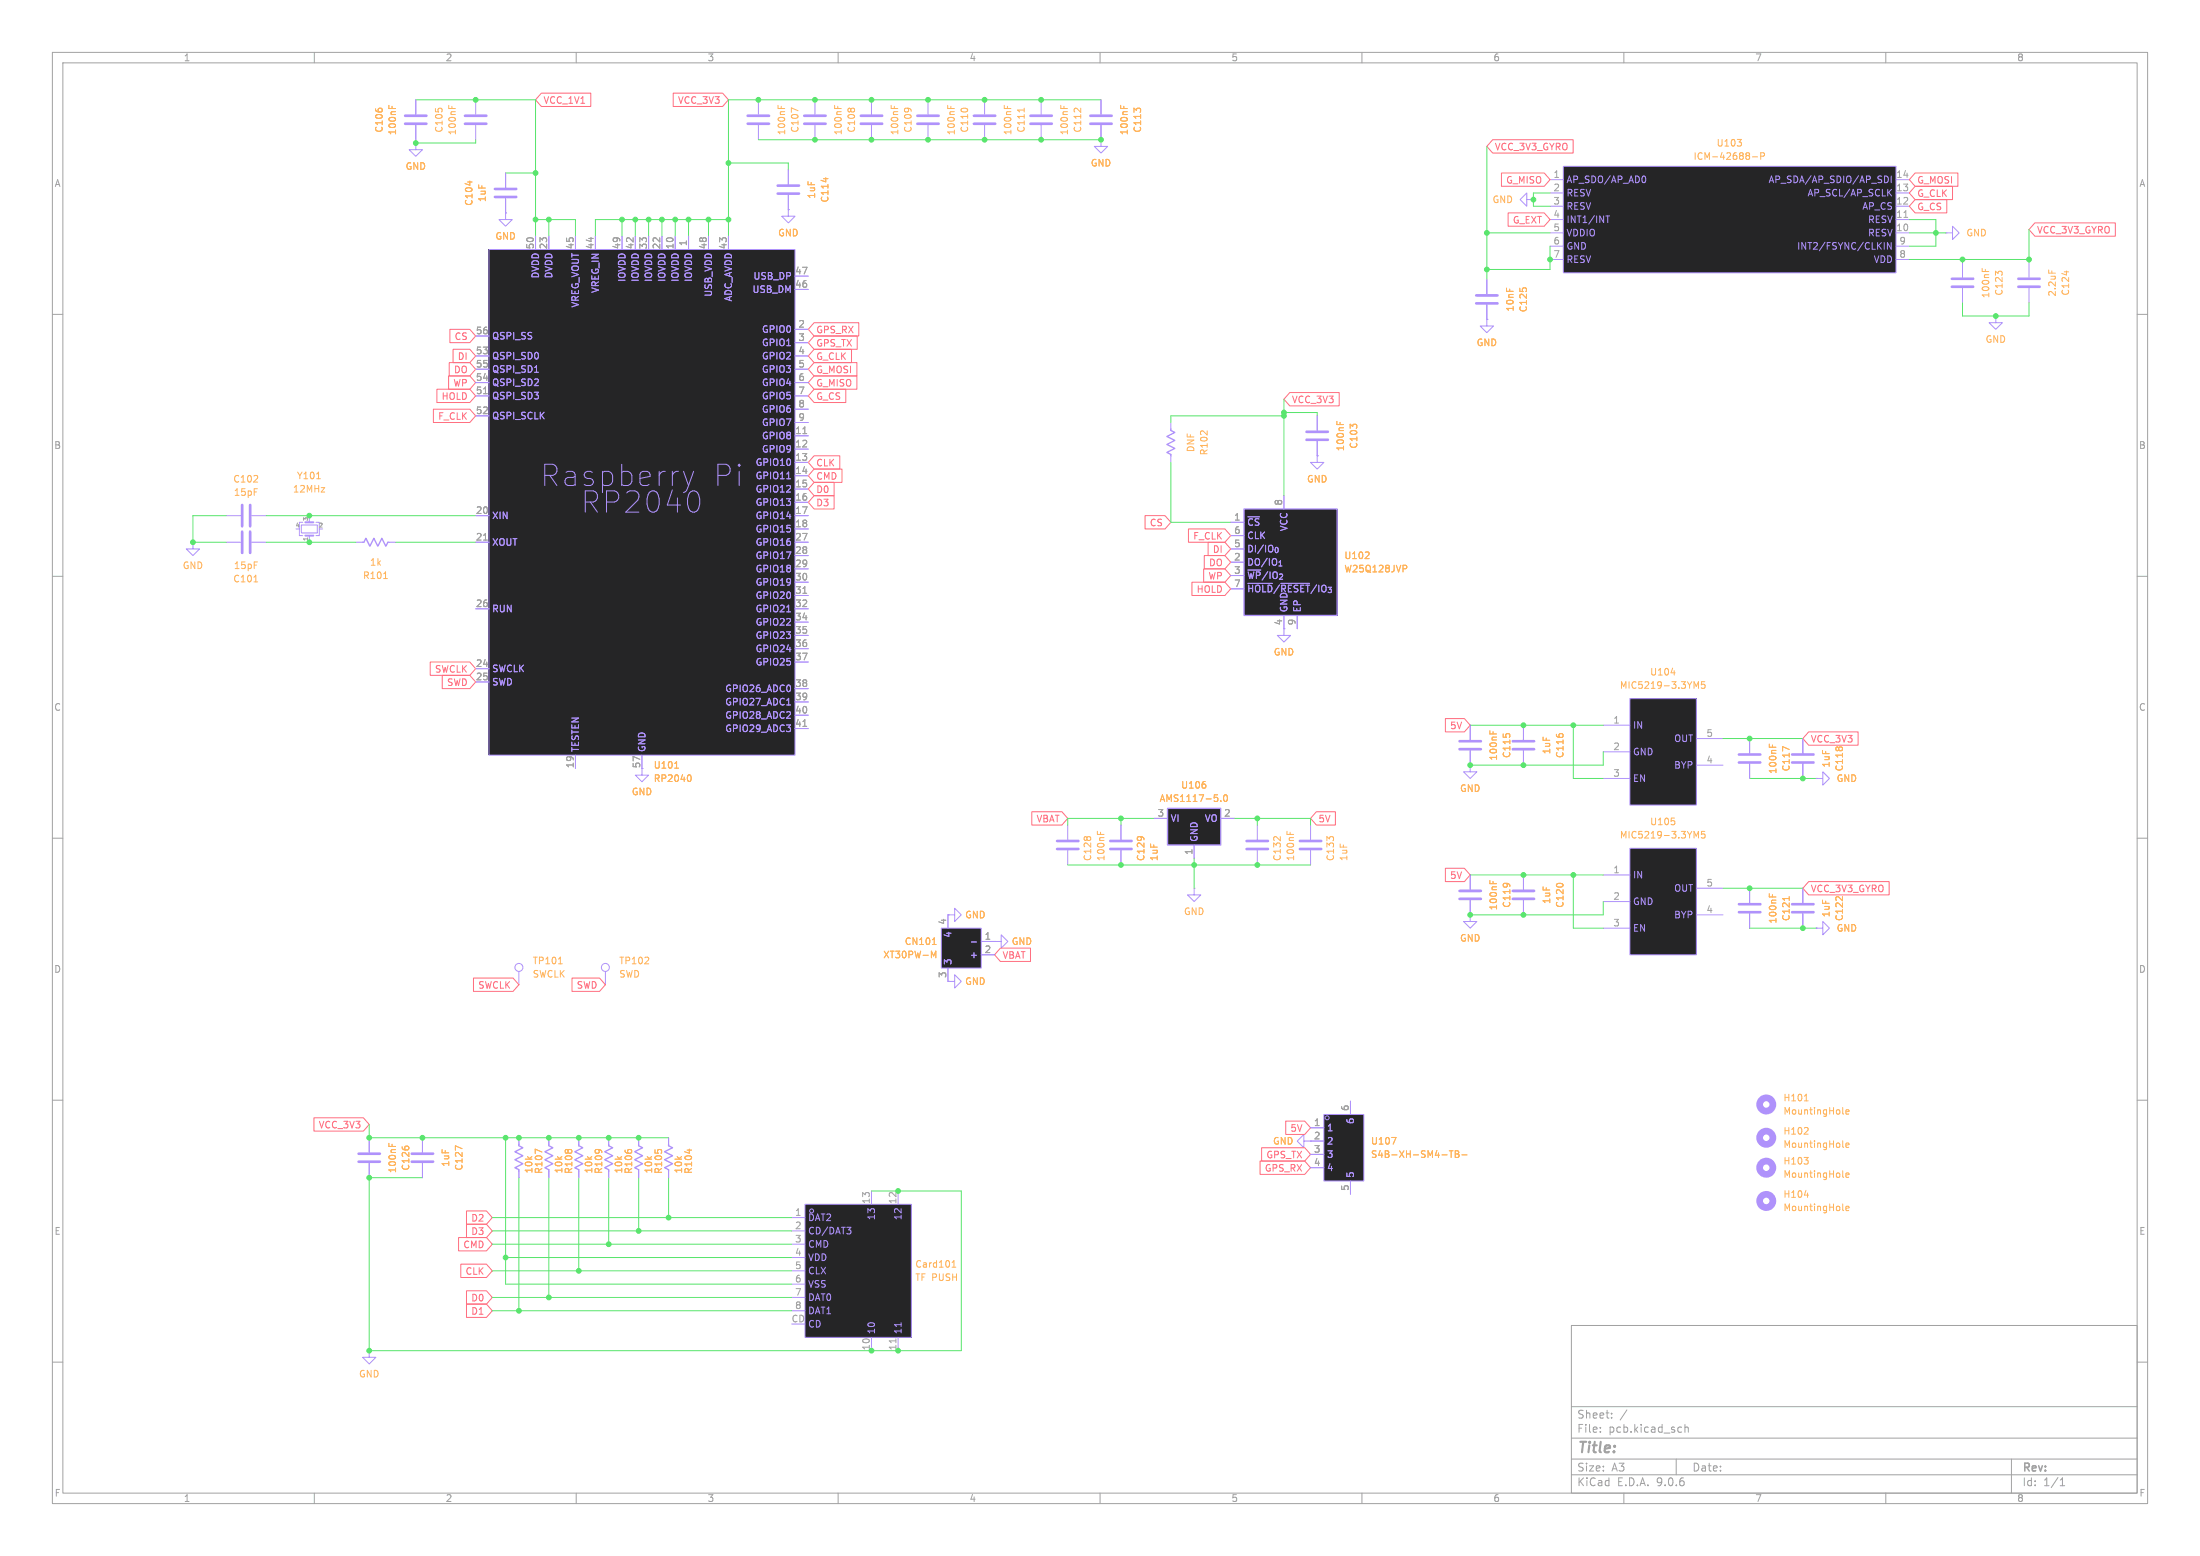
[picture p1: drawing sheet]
<svg xmlns="http://www.w3.org/2000/svg" width="420mm" height="297mm" viewBox="0 0 420 297" stroke-linecap="round" stroke-linejoin="round" font-family="sans-serif">
<g fill="none" stroke="#a2a2a2" stroke-width=".19">
<path d="M10 10h400v277h-400zM12 12h396v273h-396zM60 10v2M110 10v2M160 10v2M210 10v2M260 10v2M310 10v2M360 10v2M10 60h2M408 60h2M10 110h2"/>
<path d="M408 110h2M10 160h2M408 160h2M10 210h2M408 210h2M300 253h108v32h-108zM10 260h2M300 278.5h108M300 274.5h108M300 268.5h108M305.5 273.2v.2M305.5 272.5v.1"/>
<path d="M307.7 270.5v.2M307.7 269.8v.1M310.6 269.1l-1.3 1.9M320 278.5v3M320.9 272.4l.1 .1M321 273.3l-.1 .1M321.7 271.9v1.5M321.7 272.5l.2-.1 .3 .1 .1 .9M384 278.5v6.5M408 260h2M60 285v2M110 285v2"/>
<path d="M160 285v2M210 285v2M260 285v2M300 281.5h108M310 285v2M360 285v2M393.3 283.6h.9M393.3 282.5l.4-.4v1.5"/>
</g>
<path d="M223.5 81.9v.3l.8 .4-1.5 .7 1.5 .8-1.5 .7 1.5 .8-1.5 .8 .7 .3v.3" fill="none" stroke="#af92fb" stroke-width=".25"/>
<g fill="none" stroke="#af92fb" stroke-width=".19">
<path d="M210.2 26.7v1.2h1.3l-1.3 1.3-1.3-1.3h1.3M210.2 26.7h.1M374.6 50.2v2.8M374.6 55v2.8M387.3 50.2v2.8M387.3 55v2.8M43.2 98.4h2.8M48 98.4h2.8M57.8 99.7h-.7v2.5h.7M59.1 98.4v1.3M60.3 99.7h.7v2.5h-.7M223.5 80.6v1.3"/>
<path d="M223.5 87v1.3M43.2 103.5h2.8M48 103.5h2.8M57.5 100.2h3.1v1.5h-3.1zM59.1 102.2v1.3M80.6 217.2v2.8M80.6 222v2.8"/>
</g>
<path d="M58.3 99.7h1.5M58.3 102.2h1.5" fill="none" stroke="#af92fb" stroke-width=".38"/>
<path d="M378.4 51.2v.6M379 51.4v.4M391.1 51.5v.6M394.5 51.7v.8M60.4 91.4h.8M48.5 111.1h.7M88.2 219.3l-1.3-.6v.9" fill="none" stroke="#ffb45b" stroke-width=".19"/>
<path d="M372.6 53.2h4.1M372.6 54.7h4.1M385.3 53.2h4.1M385.3 54.7h4.1M46.2 96.4v4.1M47.8 96.4v4.1M46.2 101.5v4M47.8 101.5v4M78.6 220.2h4.1M78.6 221.7h4.1" fill="none" stroke="#af92fb" stroke-width=".51"/>
<path d="M237.5 97.2h17.8v20.3h-17.8z" fill="#252526"/>
<path d="M237.5 97.2h17.8v20.3h-17.8zM99.1 218.4v.3l.7 .4-1.5 .7 1.5 .8-1.5 .8 1.5 .7-1.5 .8 .8 .4v.2M104.8 218.4v.3l.7 .4-1.5 .7 1.5 .8-1.5 .8 1.5 .7-1.5 .8 .8 .4v.2M116.2 218.4v.3l.8 .4-1.6 .7 1.6 .8-1.6 .8 1.6 .7-1.6 .8 .8 .4v.2M121.9 218.4v.3l.8 .4-1.5 .7 1.5 .8-1.5 .8 1.5 .7-1.5 .8 .7 .4v.2" fill="none" stroke="#af92fb" stroke-width=".25"/>
<g fill="none" stroke="#af92fb" stroke-width=".19">
<path d="M144.8 19.1v2.7M177.2 19.1v2.7M188 19.1v2.7M144.8 23.9v2.8M177.2 23.9v2.8M188 23.9v2.8M371.5 44.5h1.2v-1.3l1.3 1.3-1.3 1.2v-1.2M371.5 44.5h.1M234.9 99.7h2.6M245.1 94.6v2.6M234.9 102.2h2.6M234.9 104.8h2.6"/>
<path d="M234.9 107.3h2.6M234.9 109.9h2.6M234.9 112.4h2.6M238.2 111.4h4.7M244.5 111.4h5.5M245.1 117.5v3.8h1.3l-1.3 1.3-1.3-1.3h1.3M247.6 117.5v2.5M99.1 217.2v1.2M104.8 217.2v1.2M116.2 217.2v1.2M121.9 217.2v1.2M99.1 223.5v1.3"/>
<path d="M104.8 223.5v1.3M116.2 223.5v1.3M121.9 223.5v1.3"/>
</g>
<path d="M148.5 20.1v.6M149.1 20.3v.4M152.3 21.1l-1.2-.5v.8M180.9 20.1v.6M181.5 20.3v.4M191.7 20.1v.6M192.3 20.3v.4M195.5 20.7v.7M260.6 106.6h.8M261.3 105.5v.4M267.8 107.9h.5l.3 .2-.2 .4-.6 .1M103.4 219.9l-1.2-.6v.9" fill="none" stroke="#ffb45b" stroke-width=".19"/>
<path d="M142.7 22.1h4.1M142.7 23.6h4.1M175.1 22.1h4.1M175.1 23.6h4.1M185.9 22.1h4.1M185.9 23.6h4.1" fill="none" stroke="#af92fb" stroke-width=".51"/>
<path d="M298.4 31.8h63.5v20.3h-63.5z" fill="#252526"/>
<g fill="none" stroke="#af92fb" stroke-width=".19">
<path d="M295.9 34.3h2.5M295.9 36.8h2.5M295.9 39.4h2.5M298.4 31.8h63.5v20.3h-63.5zM313.9 33.6a.79 .79 0 0 1 0 1.3M359.8 33.6a.64 .64 0 0 1 .7 .6 .64 .64 0 0 1-.7 .7M360.6 36.7l.5 .7M361 33.6v1.3M361.1 36.1l-.7 .8M361.9 34.3h2.6M361.9 36.8h2.6M361.9 39.4h2.6"/>
<path d="M283.8 53.3v2.8M283.8 58.2v2.8M295.9 41.9h2.5M295.9 44.5h2.5M295.9 47h2.5M295.9 49.5h2.5M306.6 41.2h.7M306.9 41.2v1.3M359.7 46.3v1.3M361 46.3v1.3l-.7-1.3v1.3M361.9 41.9h2.6M361.9 44.5h2.6"/>
<path d="M361.9 47h2.6M361.9 49.5h2.6M283.8 61v1.2h1.3l-1.3 1.3-1.2-1.3h1.2M283.8 61h.1"/>
</g>
<path d="M363.5 41.5h.7" fill="none" stroke="#a2a2a2" stroke-width=".19"/>
<path d="M331.7 26.6h.7l-.4 .5M332.4 27.2v.6M334.6 29.9h.9M336.1 29.8h.6l.2-.2-.1-.3-.7-.1v1.2" fill="none" stroke="#ffb45b" stroke-width=".19"/>
<path d="M281.8 56.4h4.1M281.8 57.9h4.1" fill="none" stroke="#af92fb" stroke-width=".51"/>
<path d="M93.3 47.6h58.5v96.5h-58.5z" fill="#252526"/>
<g fill="none" stroke="#af92fb" stroke-width=".19">
<path d="M79.4 19.1v2.7M90.8 19.1v2.7M155.6 19.1v2.7M166.4 19.1v2.7M79.4 27.3v1.3h1.2l-1.2 1.2-1.3-1.2h1.3M79.4 27.3h.1M79.4 23.9v2.8M90.8 23.9v2.8M96.5 33v2.8M96.5 37.8v2.8M150.5 32.4v2.8M150.5 37.2v2.8"/>
<path d="M155.6 23.9v2.8M166.4 23.9v2.8M291.5 38.1v-1.3l-1.3 1.3 1.3 1.3v-1.3h1.2M292.7 38.1h.1M93.3 47.6h58.5v96.5h-58.5zM102.2 45.1v2.5M104.8 45.1v2.5M109.9 45.1v2.5M113.7 45.1v2.5M118.7 45.1v2.5M121.3 45.1v2.5M123.8 45.1v2.5"/>
<path d="M126.4 45.1v2.5M128.9 45.1v2.5M131.4 45.1v2.5M135.3 45.1v2.5M139.1 45.1v2.5M150.5 40v1.3h1.3l-1.3 1.2-1.3-1.2h1.3M150.5 40h.1M151.8 52.7h2.5M151.8 55.2h2.5M90.8 64.1h2.5M90.8 67.9h2.5M90.8 70.5h2.5"/>
<path d="M90.8 73h2.5M90.8 75.6h2.5M90.8 79.4h2.5M102.1 71.1h.7M151.8 67.9h2.5M151.8 70.5h2.5M151.8 73h2.5M151.8 75.6h2.5M151.8 62.9h2.5M151.8 65.4h2.5M151.8 78.1h2.5M381 60.3v1.3h1.3l-1.3 1.3-1.3-1.3h1.3"/>
<path d="M381 60.3h.1M90.8 98.4h2.5M130.5 90l.9 2.7 1-2.7M133 93.9a3 3 0 0 1 0 3.7M150.2 91.4h.7M151.8 98.4h2.5M151.8 80.6h2.5M151.8 83.2h2.5M151.8 85.7h2.5M151.8 88.3h2.5M151.8 90.8h2.5M151.8 93.3h2.5"/>
<path d="M151.8 95.9h2.5M90.8 103.5h2.5M90.8 116.2h2.5M150.2 116.8h.7M151.8 103.5h2.5M151.8 116.2h2.5M151.8 101h2.5M151.8 106h2.5M151.8 108.6h2.5M151.8 111.1h2.5M151.8 113.7h2.5M151.8 118.7h2.5"/>
<path d="M90.8 127.6h2.5M90.8 130.2h2.5M150.2 134.6h.7M151.8 121.3h2.5M151.8 123.8h2.5M151.8 126.4h2.5M151.8 131.4h2.5M151.8 134h2.5M151.8 136.5h2.5M151.8 139.1h2.5M109.9 144.1v2.6M122.6 144.1v2.6"/>
<path d="M203.8 157.5v2.8M214 157.5v2.8M250.2 157.5v2.8M203.8 162.3v2.8M214 162.3v2.8M250.2 162.3v2.8M280.7 174.6v1.3h1.2l-1.2 1.3-1.3-1.3h1.3M280.7 174.6h.1M280.7 167v2.8M280.7 171.8v2.8M290.8 167v2.8M290.8 171.8v2.8"/>
<path d="M99.1 185.4v2.6M115.6 185.4v2.6M110.5 217.2v1.2M110.5 223.5v1.3"/>
<circle cx="99.1" cy="184.7" r=".76"/>
<circle cx="115.6" cy="184.7" r=".76"/>
</g>
<path d="M92.3 75.1h.7M153.3 82.8h.7M92.3 103.1h.7M153.3 113.2h.7M153.3 138.6h.7" fill="none" stroke="#a2a2a2" stroke-width=".19"/>
<g fill="none" stroke="#ffb45b" stroke-width=".19">
<path d="M74.2 20.1v.6M74.8 20.3v.4M85.7 20.1v.6M86.3 20.3v.4M89.7 34.6v.7M157.6 33.9v.8M159.3 20.1v.6M159.9 20.3v.4M170.1 20.1v.6M170.7 20.3v.4M128.8 146.6h.7M131.6 147.9a.79 .79 0 0 1 0 1.3"/>
<path d="M209.5 158.7v.6M210.1 158.9v.4M284.4 168.1v.6M285 168.2v.5M106.6 184h.7"/>
</g>
<g fill="none" stroke="#af92fb" stroke-width=".51">
<path d="M77.3 22.1h4.1M77.3 23.6h4.1M88.8 22.1h4M88.8 23.6h4M94.5 37.6h4.1M94.5 36.1h4.1M148.5 35.4h4M148.5 37h4M153.5 22.1h4.1M153.5 23.6h4.1M164.3 22.1h4.1M164.3 23.6h4.1"/>
<path d="M201.8 160.5h4.1M201.8 162.1h4.1M212 160.5h4M212 162.1h4M248.2 160.5h4M248.2 162.1h4M278.6 170.1h4.1M278.6 171.6h4.1M288.8 170.1h4.1M288.8 171.6h4.1"/>
</g>
<path d="M110.5 218.4v.3l.8 .4-1.6 .7 1.6 .8-1.6 .8 1.6 .7-1.6 .8 .8 .4v.2" fill="none" stroke="#af92fb" stroke-width=".25"/>
<path d="M179.7 177.2h7.6v7.6h-7.6z" fill="#252526"/>
<path d="M179.7 177.2h7.6v7.6h-7.6zM181 174.6v2.6M185.4 179.8h1M187.3 179.7h2.6M181 184.8v2.5M187.3 182.2h2.6" fill="none" stroke="#af92fb" stroke-width=".19"/>
<path d="M177.8 181.6l.4 .9 .5-.9v1.2M178 180.3h.7" fill="none" stroke="#ffb45b" stroke-width=".19"/>
<path d="M222.9 154.3h10.1v7h-10.1z" fill="#252526"/>
<path d="M222.9 154.3h10.1v7h-10.1z" fill="none" stroke="#af92fb" stroke-width=".25"/>
<path d="M220.3 156.2h2.6M233 156.2h2.6M228 169.5v1.3h1.2l-1.2 1.3-1.3-1.3h1.3M228 169.5h.1M228 161.3v2.5" fill="none" stroke="#af92fb" stroke-width=".19"/>
<path d="M230.1 149.8v.5M233 152.9v.1M233.7 151.8l.2-.1a.68 .68 0 0 1 .4 .6 .68 .68 0 0 1-.4 .7l-.3-.5z" fill="none" stroke="#ffb45b" stroke-width=".19"/>
<path d="M311.1 133.4h12.7v20.3h-12.7z" fill="#252526"/>
<g fill="none" stroke="#af92fb" stroke-width=".19">
<path d="M198.8 19.1v2.7M198.8 23.9v2.8M306.1 138.4h5M311.1 133.4h12.7v20.3h-12.7zM240 157.5v2.8M306.1 143.5h5M306.1 148.6h5M323.8 141h5.1M323.8 146.1h5.1M181 174.6h1.2v-1.2l1.3 1.2-1.3 1.3v-1.3M181 174.6h.1M189.9 179.7h1.2v-1.3l1.3 1.3-1.3 1.3v-1.3"/>
<path d="M189.9 179.7h.1M240 162.3v2.8M181 187.3h1.2v-1.2l1.3 1.2-1.3 1.3v-1.3M181 187.3h.1"/>
</g>
<path d="M202.5 20.1v.6M203.1 20.3v.4M319 128.4h.8M323.4 130.1l.4 .9 .4-.9v1.3M325.5 130.1h-.7v.6l.2-.1 .4 .1 .1 .1v.5l-.2 .1-.5-.1M245.7 158.7v.6M246.3 158.9v.4" fill="none" stroke="#ffb45b" stroke-width=".19"/>
<path d="M196.7 22.1h4.1M196.7 23.6h4.1M238 160.5h4.1M238 162.1h4.1" fill="none" stroke="#af92fb" stroke-width=".51"/>
<path d="M153.7 229.9h20.3v25.4h-20.3z" fill="#252526"/>
<g fill="none" stroke="#af92fb" stroke-width=".19">
<path d="M151.1 232.4h2.6M151.1 234.9h2.6M151.1 237.5h2.6M153.7 229.9h20.3v25.4h-20.3zM161.7 234.3h.7l-.4 .4M162.2 234.7l.2 .3v.3l-.2 .2M166.4 227.3v2.6M171.4 227.3v2.6M151.1 240h2.6M151.1 242.6h2.6M151.1 245.1h2.6M151.1 247.6h2.6"/>
<path d="M151.1 250.2h2.6M166.4 255.3v2.5M171.4 255.3v2.5M172 252.5v.7"/>
<circle cx="154.9" cy="231.1" r=".38"/>
</g>
<path d="M171 255.6v.7" fill="none" stroke="#a2a2a2" stroke-width=".19"/>
<path d="M181.8 241.9h.7M181.8 241l.3-.4v1.3" fill="none" stroke="#ffb45b" stroke-width=".19"/>
<path d="M311.1 161.9h12.7v20.3h-12.7z" fill="#252526"/>
<path d="M306.1 167h5M306.1 172.1h5M306.1 177.2h5M311.1 161.9h12.7v20.3h-12.7zM323.8 169.5h5.1M323.8 174.6h5.1M334 169.5v2.8M334 174.4v2.8M344.2 169.5v2.8M344.2 174.4v2.8M70.5 257.8v1.3h1.3l-1.3 1.2-1.3-1.2h1.3M70.5 257.8h.1" fill="none" stroke="#af92fb" stroke-width=".19"/>
<path d="M319.7 156.8v.5M323.4 158.7l.4 .9 .4-.9v1.3M325.5 158.7h-.7v.6l.2-.1h.4l.1 .2v.4l-.2 .2-.5-.2M337.8 170.6v.6M338.4 170.8v.4M341.6 171.1v.8" fill="none" stroke="#ffb45b" stroke-width=".19"/>
<path d="M332 172.6h4M332 174.1h4M342.1 172.6h4.1M342.1 174.1h4.1" fill="none" stroke="#af92fb" stroke-width=".51"/>
<path d="M252.7 212.7h7.6v12.7h-7.6z" fill="#252526"/>
<g fill="none" stroke="#af92fb" stroke-width=".19">
<path d="M79.4 19.1v2.7M210.2 19.1v2.7M79.4 27.3h.1M79.4 23.9v2.8M96.5 33v2.8M96.5 37.8v2.8M150.5 32.4v2.8M150.5 37.2v2.8M210.2 26.7h.1M210.2 23.9v2.8M96.5 40.6v1.3h1.3l-1.3 1.3-1.3-1.3h1.3M96.5 40.6h.1"/>
<path d="M102.2 45.1v2.5M104.8 45.1v2.5M109.9 45.1v2.5M113.7 45.1v2.5M118.7 45.1v2.5M121.3 45.1v2.5M123.8 45.1v2.5M126.4 45.1v2.5M128.9 45.1v2.5M131.4 45.1v2.5M135.3 45.1v2.5M139.1 45.1v2.5"/>
<path d="M150.5 40h.1M151.8 52.7h2.5M151.8 55.2h2.5M283.8 53.3v2.8M283.8 58.2v2.8M90.8 64.1h2.5M90.8 67.9h2.5M90.8 70.5h2.5M90.8 73h2.5M90.8 75.6h2.5M90.8 79.4h2.5M102.1 71.1h.7"/>
<path d="M151.8 67.9h2.5M151.8 70.5h2.5M151.8 73h2.5M151.8 75.6h2.5M151.8 62.9h2.5M151.8 65.4h2.5M151.8 78.1h2.5M251.5 79.4v2.8M283.8 61h.1M90.8 98.4h2.5M150.2 91.4h.7M151.8 98.4h2.5"/>
<path d="M151.8 80.6h2.5M151.8 83.2h2.5M151.8 85.7h2.5M151.8 88.3h2.5M151.8 90.8h2.5M151.8 93.3h2.5M151.8 95.9h2.5M234.9 99.7h2.6M245.1 94.6v2.6M251.5 87v1.3h1.2l-1.2 1.2-1.3-1.2h1.3M251.5 87h.1M251.5 84.2v2.8"/>
<path d="M36.8 103.5v1.3h1.3l-1.3 1.2-1.2-1.2h1.2M36.8 103.5h.1M67.9 103.5h1.3M74.3 103.5h1.3M90.8 103.5h2.5M90.8 116.2h2.5M150.2 116.8h.7M151.8 103.5h2.5M151.8 116.2h2.5M151.8 101h2.5M151.8 106h2.5M151.8 108.6h2.5"/>
<path d="M151.8 111.1h2.5M151.8 113.7h2.5M151.8 118.7h2.5M234.9 102.2h2.6M234.9 104.8h2.6M234.9 107.3h2.6M234.9 109.9h2.6M234.9 112.4h2.6M238.2 111.4h4.7M244.5 111.4h5.5M245.1 117.5v2.5M247.6 117.5v2.5"/>
<path d="M90.8 127.6h2.5M90.8 130.2h2.5M150.2 134.6h.7M151.8 121.3h2.5M151.8 123.8h2.5M151.8 126.4h2.5M151.8 131.4h2.5M151.8 134h2.5M151.8 136.5h2.5M151.8 139.1h2.5M280.7 138.4v2.8M290.8 138.4v2.8"/>
<path d="M109.9 144.1v2.6M122.6 144.1v3.9h1.2l-1.2 1.2-1.3-1.2h1.3M214 157.5v2.8M220.3 156.2h2.6M233 156.2h2.6M280.7 146.1v1.2h1.2l-1.2 1.3-1.3-1.3h1.3M280.7 146.1h.1M280.7 143.3v2.8M290.8 143.3v2.8M334 141v2.8M334 145.8v2.8M344.2 141v2.8"/>
<path d="M344.2 145.8v2.8M346.7 148.6h1.3v-1.3l1.2 1.3-1.2 1.3v-1.3M346.7 148.6h.1M181 174.6h.1M181 174.6v2.6M185.4 179.8h1M187.3 179.7h2.6M189.9 179.7h.1M214 162.3v2.8M228 161.3v2.5M280.7 174.6h.1M280.7 167v2.8"/>
<path d="M280.7 171.8v2.8M290.8 167v2.8M290.8 171.8v2.8M334 169.5v2.8M334 174.4v2.8M344.2 169.5v2.8M344.2 174.4v2.8M346.7 177.2h1.3v-1.3l1.2 1.3-1.2 1.2v-1.2M346.7 177.2h.1M181 187.3h.1M181 184.8v2.5M187.3 182.2h2.6"/>
<path d="M70.5 217.2v2.8M80.6 217.2v2.8M99.1 217.2v1.2M104.8 217.2v1.2M110.5 217.2v1.2M116.2 217.2v1.2M121.9 217.2v1.2M127.6 217.2v1.2M248.9 217.8v-1.3l-1.3 1.3 1.3 1.3v-1.3h3.8M250.2 215.3h2.5M252.7 212.7h7.6v12.7h-7.6zM257.8 210.2v2.5"/>
<path d="M70.5 222v2.8M80.6 222v2.8M99.1 223.5v1.3M104.8 223.5v1.3M110.5 223.5v1.3M116.2 223.5v1.3M121.9 223.5v1.3M127.6 223.5v1.3M250.2 220.3h2.5M250.2 222.9h2.5M257.8 225.4v2.6"/>
<circle cx="253.4" cy="213.4" r=".38"/>
</g>
<g fill="none" stroke="#ffb45b" stroke-width=".19">
<path d="M74.2 20.1v.6M74.8 20.3v.4M89.7 34.6v.7M157.6 33.9v.8M213.9 20.1v.6M214.5 20.3v.4M255.2 80.4v.6M255.8 80.6v.4M73.2 110.4h.8M260.6 106.6h.8M261.3 105.5v.4M267.8 107.9h.5l.3 .2-.2 .4-.6 .1"/>
<path d="M284.4 139.5v.6M285 139.7v.4M128.8 146.6h.7M131.6 147.9a.79 .79 0 0 1 0 1.3M230.1 149.8v.5M233 152.9v.1M233.7 151.8l.2-.1a.68 .68 0 0 1 .4 .6 .68 .68 0 0 1-.4 .7l-.3-.5zM337.8 142v.6M338.4 142.2v.4M341.6 143.1l-1.3-.6v.9M284.4 168.1v.6M285 168.2v.5"/>
<path d="M337.8 170.6v.6M338.4 170.8v.4M341.6 171.1v.8M177.8 181.6l.4 .9 .5-.9v1.2M178 180.3h.7M74.2 218.2v.6M74.8 218.4v.4M88.2 219.3l-1.3-.6v.9M103.4 219.9l-1.2-.6v.9M131.6 219.3v.8M265.7 217.1h.8l-.5 1.3M276.7 219.7h.7"/>
<path d="M277 219.7v1.2M277.8 219.7h.4l.3 .2-.3 .4 .3 .1v.3l-.2 .2h-.5zM344.4 216.5h.8M344.5 210.1h.7M345.1 215.3v.5M351.8 212.5l.2 .2M351.8 218.8l.2 .2M352.4 212.2l.6-.1-.1-.2-.3-.1-.2 .2v.6h.5M352.4 218.6l.6-.1-.1-.3h-.3l-.2 .2v.6h.5M275.3 220.4h.9M277.8 220.3h.4M279.1 220.4h1"/>
<path d="M344.4 220.9h.8l-.4 .5M344.5 228.1h.7M345.1 221.5v.6M351.8 230.9l.2 .2M351.8 224.6l.2 .1M352.4 230.7l.6-.2-.1-.2-.3-.1-.2 .2v.6h.5M352.4 224.3l.6-.1-.1-.3h-.3l-.2 .2v.6h.5"/>
</g>
<g fill="none" stroke="#af92fb" stroke-width=".51">
<path d="M208.2 22.1h4M208.2 23.6h4M249.4 82.4h4.1M249.4 83.9h4.1M278.6 141.5h4.1M278.6 143h4.1M288.8 141.5h4.1M288.8 143h4.1M332 144h4M332 145.5h4M342.1 144h4.1M342.1 145.5h4.1"/>
<path d="M68.5 220.2h4M68.5 221.7h4"/>
</g>
<path d="M69.2 103.5h.3l.3-.8 .8 1.6 .8-1.6 .7 1.6 .8-1.6 .8 1.6 .3-.8h.3M127.6 218.4v.3l.8 .4-1.5 .7 1.5 .8-1.5 .8 1.5 .7-1.5 .8 .7 .4v.2" fill="none" stroke="#af92fb" stroke-width=".25"/>
<g fill="none" stroke="#af92fb" stroke-width="1.3">
<circle cx="337.2" cy="210.8" r="1.27"/>
<circle cx="337.2" cy="217.2" r="1.27"/>
<circle cx="337.2" cy="222.9" r="1.27"/>
<circle cx="337.2" cy="229.2" r="1.27"/>
</g>
<g fill="none" stroke="#ff6d7f" stroke-width=".19">
<path d="M103.3 17.8h9.5v2.5h-9.5l-1.1-1.2zM128.5 17.8h9.5l1.1 1.3-1.1 1.2h-9.5zM285 26.7h15.3v2.5h-15.3l-1.2-1.3zM286.6 33h8.2l1.1 1.3-1.1 1.3h-8.2zM365.6 38.1h6.1v2.5h-6.1l-1.1-1.2zM365.6 35.6h7.1v2.5h-7.1l-1.1-1.3zM365.6 33h8.2v2.6h-8.2l-1.1-1.3zM287.9 40.6h6.9l1.1 1.3-1.1 1.3h-6.9zM388.5 42.5h15.3v2.6h-15.3l-1.2-1.3zM82.7 78.1h7l1.1 1.3-1.1 1.2h-7zM83.4 74.3h6.3l1.1 1.3-1.1 1.2h-6.3zM85.6 71.8h4.1l1.1 1.2-1.1 1.3h-4.1z"/>
<path d="M85.8 69.2h3.9l1.1 1.3-1.1 1.3h-3.9zM85.9 62.9h3.8l1.1 1.2-1.1 1.3h-3.8zM86.5 66.7h3.2l1.1 1.2-1.1 1.3h-3.2zM155.4 74.3h6.1v2.5h-6.1l-1.1-1.2zM155.4 71.8h8.2v2.5h-8.2l-1.1-1.3zM155.4 69.2h8.2v2.6h-8.2l-1.1-1.3zM155.4 61.6h8.5v2.5h-8.5l-1.1-1.2zM155.4 66.7h7.2v2.5h-7.2l-1.1-1.3zM155.4 64.1h8.2v2.6h-8.2l-1.1-1.3zM246.2 74.9h9.5v2.6h-9.5l-1.1-1.3zM155.4 94.6h3.8v2.6h-3.8l-1.1-1.3zM155.4 92.1h3.8v2.5h-3.8l-1.1-1.3z"/>
<path d="M155.4 89.5h5.3v2.6h-5.3l-1.1-1.3zM155.4 87h4.9v2.5h-4.9l-1.1-1.2zM218.6 98.4h3.8l1.1 1.3-1.1 1.3h-3.8zM226.9 101h6.9l1.1 1.2-1.1 1.3h-6.9zM227.5 111.1h6.3l1.1 1.3-1.1 1.3h-6.3zM229.8 108.6h4l1.1 1.3-1.1 1.2h-4zM229.9 106h3.9l1.1 1.3-1.1 1.3h-3.9zM230.6 103.5h3.2l1.1 1.3-1.1 1.2h-3.2zM82.1 126.4h7.6l1.1 1.2-1.1 1.3h-7.6zM84.4 128.9h5.3l1.1 1.3-1.1 1.2h-5.3zM275.9 137.2h3.7l1.1 1.2-1.1 1.3h-3.7zM345.3 139.7h9.4v2.5h-9.4l-1.1-1.2z"/>
<path d="M197 154.9h5.7l1.1 1.3-1.1 1.3h-5.7zM251.3 154.9h3.6v2.6h-3.6l-1.1-1.3zM275.9 165.7h3.7l1.1 1.3-1.1 1.3h-3.7zM345.3 168.3h15.3v2.5h-15.3l-1.1-1.3zM90.4 186.7h7.5l1.2 1.3-1.2 1.2h-7.5zM109.2 186.7h5.3l1.1 1.3-1.1 1.2h-5.3zM191 181h5.7v2.5h-5.7l-1.1-1.3zM59.9 213.4h9.5l1.1 1.2-1.1 1.3h-9.5zM240.9 219.1h8.2l1.1 1.2-1.1 1.3h-8.2zM245.4 214h3.7l1.1 1.3-1.1 1.2h-3.7zM87.5 236.2h5.4l1.1 1.3-1.1 1.3h-5.4zM89.1 231.1h3.8l1.1 1.3-1.1 1.3h-3.8z"/>
<path d="M89.1 233.7h3.8l1.1 1.2-1.1 1.3h-3.8zM240.5 221.6h8.6l1.1 1.3-1.1 1.3h-8.6zM88 241.3h4.9l1.1 1.3-1.1 1.2h-4.9zM89.1 246.4h3.8l1.1 1.2-1.1 1.3h-3.8zM89.1 248.9h3.8l1.1 1.3-1.1 1.3h-3.8z"/>
</g>
<g fill="none" stroke="#59e56d" stroke-width=".19">
<path d="M79.4 19.1h22.8v26M210.2 19.1h-71.1v26M79.4 26.7v.6h11.4v-.6M96.5 33h5.7M139.1 31.1h11.4v1.3M144.8 26.7h65.4M283.8 27.9v25.4M295.9 36.8h-3.2v2.6h3.2M102.2 41.9h7.7v3.2M104.8 41.9v3.2M118.7 41.9v3.2M121.3 41.9v3.2"/>
<path d="M123.8 41.9v3.2M126.4 41.9v3.2M128.9 41.9v3.2M131.4 41.9v3.2M135.3 41.9v3.2M139.1 41.9h-25.4v3.2M283.8 44.5h12.1M295.9 47v4.4h-12.1M364.5 49.5h22.8M364.5 44.5h7M364.5 41.9h5.1v5.1h-5.1M374.6 57.8v2.5h12.7v-2.5"/>
<path d="M374.6 49.5v.7M387.3 43.8v6.4M245.1 78.7h6.4v.7M245.1 76.2v18.4M245.1 79.4h-21.6v1.2M43.2 98.4h-6.4v5.1h6.4M50.8 98.4h40M223.5 88.3v11.4h11.4M50.8 103.5h17.1M75.6 103.5h15.2M280.7 138.4h25.4M300.4 138.4v10.2h5.7"/>
<path d="M214 156.2v1.3M220.3 156.2h-16.5v1.3M235.6 156.2h14.6v1.3M240 156.2v1.3M306.1 143.5v2.6h-25.4M328.9 141h15.3M334 148.6h12.7M203.8 165.1h46.4M228 163.8v5.7M280.7 167h25.4M300.4 167v10.2h5.7M306.1 172.1v2.5h-25.4"/>
<path d="M328.9 169.5h15.3M334 177.2h12.7M70.5 214.6v2.6h57.1M96.5 217.2v27.9h54.6M80.6 224.8h-10.1v33h113v-30.5h-17.1M94 232.4h57.1M94 234.9h57.1M94 237.5h57.1M99.1 224.8v25.4M104.8 224.8v22.8M110.5 224.8v17.8M116.2 224.8v12.7"/>
<path d="M121.9 224.8v10.1M127.6 224.8v7.6M94 247.6h57.1M94 242.6h57.1M94 250.2h57.1M96.5 240h54.6"/>
</g>
<path d="M92.3 75.1h.7M153.3 82.8h.7M92.3 103.1h.7M153.3 113.2h.7M153.3 138.6h.7" fill="none" stroke="#a2a2a2" stroke-width=".19"/>
<g fill="#59e56d" stroke="#59e56d" stroke-width=".19">
<circle cx="387.3" cy="49.5" r=".46"/>
<circle cx="374.6" cy="49.5" r=".46"/>
<circle cx="369.6" cy="44.5" r=".46"/>
<circle cx="381" cy="60.3" r=".46"/>
<circle cx="300.4" cy="167" r=".46"/>
<circle cx="290.8" cy="174.6" r=".46"/>
<circle cx="290.8" cy="167" r=".46"/>
<circle cx="300.4" cy="138.4" r=".46"/>
<circle cx="290.8" cy="146.1" r=".46"/>
<circle cx="290.8" cy="138.4" r=".46"/>
<circle cx="245.1" cy="78.7" r=".46"/>
<circle cx="245.1" cy="79.4" r=".46"/>
<circle cx="283.8" cy="44.5" r=".46"/>
<circle cx="292.7" cy="38.1" r=".46"/>
<circle cx="295.9" cy="49.5" r=".46"/>
<circle cx="283.8" cy="51.4" r=".46"/>
<circle cx="280.7" cy="146.1" r=".46"/>
<circle cx="280.7" cy="174.6" r=".46"/>
<circle cx="214" cy="156.2" r=".46"/>
<circle cx="228" cy="165.1" r=".46"/>
<circle cx="214" cy="165.1" r=".46"/>
<circle cx="240" cy="165.1" r=".46"/>
<circle cx="240" cy="156.2" r=".46"/>
<circle cx="334" cy="169.5" r=".46"/>
<circle cx="334" cy="141" r=".46"/>
<circle cx="344.2" cy="177.2" r=".46"/>
<circle cx="344.2" cy="148.6" r=".46"/>
<circle cx="166.4" cy="19.1" r=".46"/>
<circle cx="155.6" cy="19.1" r=".46"/>
<circle cx="155.6" cy="26.7" r=".46"/>
<circle cx="166.4" cy="26.7" r=".46"/>
<circle cx="188" cy="26.7" r=".46"/>
<circle cx="188" cy="19.1" r=".46"/>
<circle cx="198.8" cy="19.1" r=".46"/>
<circle cx="177.2" cy="26.7" r=".46"/>
<circle cx="177.2" cy="19.1" r=".46"/>
<circle cx="198.8" cy="26.7" r=".46"/>
<circle cx="210.2" cy="26.7" r=".46"/>
<circle cx="99.1" cy="250.2" r=".46"/>
<circle cx="110.5" cy="242.6" r=".46"/>
<circle cx="127.6" cy="232.4" r=".46"/>
<circle cx="116.2" cy="217.2" r=".46"/>
<circle cx="104.8" cy="247.6" r=".46"/>
<circle cx="70.5" cy="217.2" r=".46"/>
<circle cx="118.7" cy="41.9" r=".46"/>
<circle cx="123.8" cy="41.9" r=".46"/>
<circle cx="121.3" cy="41.9" r=".46"/>
<circle cx="102.2" cy="33" r=".46"/>
<circle cx="104.8" cy="41.9" r=".46"/>
<circle cx="131.4" cy="41.9" r=".46"/>
<circle cx="90.8" cy="19.1" r=".46"/>
<circle cx="126.4" cy="41.9" r=".46"/>
<circle cx="128.9" cy="41.9" r=".46"/>
<circle cx="121.9" cy="234.9" r=".46"/>
<circle cx="121.9" cy="217.2" r=".46"/>
<circle cx="110.5" cy="217.2" r=".46"/>
<circle cx="104.8" cy="217.2" r=".46"/>
<circle cx="36.8" cy="103.5" r=".46"/>
<circle cx="59.1" cy="98.4" r=".46"/>
<circle cx="59.1" cy="103.5" r=".46"/>
<circle cx="80.6" cy="217.2" r=".46"/>
<circle cx="99.1" cy="217.2" r=".46"/>
<circle cx="96.5" cy="217.2" r=".46"/>
<circle cx="166.4" cy="257.8" r=".46"/>
<circle cx="171.4" cy="227.3" r=".46"/>
<circle cx="116.2" cy="237.5" r=".46"/>
<circle cx="70.5" cy="257.8" r=".46"/>
<circle cx="171.4" cy="257.8" r=".46"/>
<circle cx="96.5" cy="240" r=".46"/>
<circle cx="70.5" cy="224.8" r=".46"/>
<circle cx="102.2" cy="41.9" r=".46"/>
<circle cx="79.4" cy="27.3" r=".46"/>
<circle cx="135.3" cy="41.9" r=".46"/>
<circle cx="139.1" cy="41.9" r=".46"/>
<circle cx="139.1" cy="31.1" r=".46"/>
<circle cx="144.8" cy="19.1" r=".46"/>
</g>
<g font-size="5.7" fill="#af92fb">
<text x="103.2" y="93.1">Raspberry</text>
<text x="135.9" y="93.1">Pi</text>
<text x="110.9" y="98.1">RP2040</text>
</g>
<text font-size="2.8" fill="#a2a2a2" x="301" y="277.9">Title:</text>
<g font-size="2.1" fill="#a2a2a2">
<text x="301" y="273.7">File:</text>
<text x="301" y="271">Sheet:</text>
<text x="307.1" y="273.7">pcb.kicad_sch</text>
<text x="301" y="281.1">Size:</text>
<text x="307.6" y="281.1">A3</text>
<text x="323" y="281.1">Date:</text>
<text x="386" y="281.3">Rev:</text>
<text x="301" y="283.9">KiCad</text>
<text x="308.7" y="283.9">E.D.A.</text>
<text x="316.3" y="283.9">9.0.6</text>
<text x="386" y="283.9">Id:</text>
<text x="390.1" y="283.9">1/1</text>
</g>
<g font-size="1.8" fill="#a2a2a2">
<text x="35" y="11.9">1</text>
<text x="85" y="11.9">2</text>
<text x="135" y="11.9">3</text>
<text x="185" y="11.9">4</text>
<text x="235" y="11.9">5</text>
<text x="285" y="11.9">6</text>
<text x="335" y="11.9">7</text>
<text x="385" y="11.9">8</text>
<text x="10.3" y="35.9">A</text>
<text x="296.5" y="34">1</text>
<text x="361.9" y="34">14</text>
<text x="408.3" y="35.9">A</text>
<text x="296.5" y="36.6">2</text>
<text x="296.5" y="39.1">3</text>
<text x="296.5" y="41.7">4</text>
<text x="361.9" y="36.6">13</text>
<text x="361.9" y="39.1">12</text>
<text x="361.9" y="41.7">11</text>
<text x="102" y="47.7" transform="rotate(-90 102 47.7)">50</text>
<text x="104.5" y="47.7" transform="rotate(-90 104.5 47.7)">23</text>
<text x="109.6" y="47.7" transform="rotate(-90 109.6 47.7)">45</text>
<text x="113.4" y="47.7" transform="rotate(-90 113.4 47.7)">44</text>
<text x="118.5" y="47.7" transform="rotate(-90 118.5 47.7)">49</text>
<text x="121" y="47.7" transform="rotate(-90 121 47.7)">42</text>
<text x="123.6" y="47.7" transform="rotate(-90 123.6 47.7)">33</text>
<text x="126.1" y="47.7" transform="rotate(-90 126.1 47.7)">22</text>
<text x="128.7" y="47.7" transform="rotate(-90 128.7 47.7)">10</text>
<text x="131.2" y="47.1" transform="rotate(-90 131.2 47.1)">1</text>
<text x="135" y="47.7" transform="rotate(-90 135 47.7)">48</text>
<text x="138.8" y="47.7" transform="rotate(-90 138.8 47.7)">43</text>
<text x="296.5" y="44.2">5</text>
<text x="296.5" y="46.7">6</text>
<text x="361.9" y="44.2">10</text>
<text x="362.5" y="46.7">9</text>
<text x="151.7" y="52.5">47</text>
<text x="296.5" y="49.3">7</text>
<text x="362.5" y="49.3">8</text>
<text x="151.7" y="55">46</text>
<text x="90.8" y="63.9">56</text>
<text x="152.3" y="62.6">2</text>
<text x="152.3" y="65.2">3</text>
<text x="90.8" y="67.7">53</text>
<text x="90.8" y="70.2">55</text>
<text x="152.3" y="67.7">4</text>
<text x="152.3" y="70.2">5</text>
<text x="90.8" y="72.8">54</text>
<text x="90.8" y="75.3">51</text>
<text x="152.3" y="72.8">6</text>
<text x="152.3" y="75.3">7</text>
<text x="152.3" y="77.9">8</text>
<text x="90.8" y="79.1">52</text>
<text x="151.7" y="82.9">11</text>
<text x="152.3" y="80.4">9</text>
<text x="10.3" y="85.9">B</text>
<text x="151.7" y="85.5">12</text>
<text x="151.7" y="88">13</text>
<text x="408.2" y="85.9">B</text>
<text x="151.7" y="90.6">14</text>
<text x="151.7" y="93.1">15</text>
<text x="151.7" y="95.6">16</text>
<text x="90.8" y="98.2">20</text>
<text x="151.7" y="98.2">17</text>
<text x="151.7" y="100.7">18</text>
<text x="235.5" y="99.4">1</text>
<text x="235.5" y="102">6</text>
<text x="244.9" y="96.6" transform="rotate(-90 244.9 96.6)">8</text>
<text x="90.8" y="103.3">21</text>
<text x="151.7" y="103.3">27</text>
<text x="151.7" y="105.8">28</text>
<text x="235.5" y="104.5">5</text>
<text x="235.5" y="107.1">2</text>
<text x="151.7" y="108.3">29</text>
<text x="151.7" y="110.9">30</text>
<text x="151.7" y="113.4">31</text>
<text x="235.5" y="109.6">3</text>
<text x="235.5" y="112.1">7</text>
<text x="90.8" y="116">26</text>
<text x="151.7" y="116">32</text>
<text x="151.7" y="118.5">34</text>
<text x="247.4" y="119.5" transform="rotate(-90 247.4 119.5)">9</text>
<text x="151.7" y="121">35</text>
<text x="151.7" y="123.6">36</text>
<text x="90.8" y="127.4">24</text>
<text x="90.8" y="129.9">25</text>
<text x="151.7" y="126.1">37</text>
<text x="151.7" y="131.2">38</text>
<text x="10.3" y="135.9">C</text>
<text x="151.7" y="133.7">39</text>
<text x="151.7" y="136.3">40</text>
<text x="408.2" y="135.9">C</text>
<text x="151.7" y="138.8">41</text>
<text x="307.9" y="138.2">1</text>
<text x="307.9" y="143.3">2</text>
<text x="325.7" y="140.7">5</text>
<text x="109.6" y="146.7" transform="rotate(-90 109.6 146.7)">19</text>
<text x="122.3" y="146.7" transform="rotate(-90 122.3 146.7)">57</text>
<text x="307.9" y="148.3">3</text>
<text x="325.7" y="145.8">4</text>
<text x="220.9" y="156">3</text>
<text x="233.6" y="156">2</text>
<text x="227.7" y="163.3" transform="rotate(-90 227.7 163.3)">1</text>
<text x="307.9" y="166.8">1</text>
<text x="307.9" y="171.8">2</text>
<text x="325.7" y="169.3">5</text>
<text x="180.7" y="176.6" transform="rotate(-90 180.7 176.6)">4</text>
<text x="187.9" y="179.5">1</text>
<text x="307.9" y="176.9">3</text>
<text x="325.7" y="174.4">4</text>
<text x="10.3" y="185.9">D</text>
<text x="187.9" y="182">2</text>
<text x="408.2" y="185.9">D</text>
<text x="180.7" y="186.8" transform="rotate(-90 180.7 186.8)">3</text>
<text x="250.8" y="215">1</text>
<text x="257.6" y="212.2" transform="rotate(-90 257.6 212.2)">6</text>
<text x="250.8" y="220.1">3</text>
<text x="250.8" y="222.6">4</text>
<text x="257.6" y="227.4" transform="rotate(-90 257.6 227.4)">5</text>
<text x="151.7" y="232.2">1</text>
<text x="166.1" y="229.9" transform="rotate(-90 166.1 229.9)">13</text>
<text x="171.2" y="229.9" transform="rotate(-90 171.2 229.9)">12</text>
<text x="10.3" y="235.9">E</text>
<text x="151.7" y="234.7">2</text>
<text x="151.7" y="237.2">3</text>
<text x="151.7" y="239.8">4</text>
<text x="408.3" y="235.9">E</text>
<text x="151.7" y="242.3">5</text>
<text x="151.7" y="244.9">6</text>
<text x="151.7" y="247.4">7</text>
<text x="151.7" y="249.9">8</text>
<text x="151" y="252.5">CD</text>
<text x="166.1" y="257.9" transform="rotate(-90 166.1 257.9)">10</text>
<text x="171.2" y="257.9" transform="rotate(-90 171.2 257.9)">11</text>
<text x="10.3" y="285.9">F</text>
<text x="35" y="286.9">1</text>
<text x="85" y="286.9">2</text>
<text x="135" y="286.9">3</text>
<text x="185" y="286.9">4</text>
<text x="235" y="286.9">5</text>
<text x="285" y="286.9">6</text>
<text x="335" y="286.9">7</text>
<text x="385" y="286.9">8</text>
<text x="408.3" y="285.9">F</text>
</g>
<g font-size="1.8" fill="#ff6d7f">
<text x="103.7" y="20">VCC_1V1</text>
<text x="129.3" y="20">VCC_3V3</text>
<text x="285.3" y="28.9">VCC_3V3_GYRO</text>
<text x="287.4" y="35.2">G_MISO</text>
<text x="365.9" y="35.2">G_MOSI</text>
<text x="365.9" y="40.3">G_CS</text>
<text x="365.9" y="37.8">G_CLK</text>
<text x="288.7" y="42.9">G_EXT</text>
<text x="388.8" y="44.8">VCC_3V3_GYRO</text>
<text x="86.7" y="65.1">CS</text>
<text x="155.7" y="63.8">GPS_RX</text>
<text x="86.6" y="71.4">DO</text>
<text x="87.3" y="68.9">DI</text>
<text x="155.7" y="71.4">G_MOSI</text>
<text x="155.7" y="68.9">G_CLK</text>
<text x="155.7" y="66.4">GPS_TX</text>
<text x="84.2" y="76.5">HOLD</text>
<text x="86.5" y="74">WP</text>
<text x="155.7" y="76.5">G_CS</text>
<text x="155.7" y="74">G_MISO</text>
<text x="246.5" y="77.2">VCC_3V3</text>
<text x="83.5" y="80.3">F_CLK</text>
<text x="155.7" y="89.2">CLK</text>
<text x="155.7" y="94.3">D0</text>
<text x="155.7" y="91.8">CMD</text>
<text x="155.7" y="96.8">D3</text>
<text x="219.4" y="100.6">CS</text>
<text x="227.7" y="103.2">F_CLK</text>
<text x="231.4" y="105.7">DI</text>
<text x="228.4" y="113.3">HOLD</text>
<text x="230.6" y="110.8">WP</text>
<text x="230.7" y="108.3">DO</text>
<text x="82.9" y="128.6">SWCLK</text>
<text x="85.2" y="131.1">SWD</text>
<text x="276.7" y="139.4">5V</text>
<text x="345.6" y="141.9">VCC_3V3</text>
<text x="197.8" y="157.2">VBAT</text>
<text x="251.6" y="157.2">5V</text>
<text x="276.7" y="168">5V</text>
<text x="345.6" y="170.5">VCC_3V3_GYRO</text>
<text x="191.3" y="183.2">VBAT</text>
<text x="91.2" y="188.9">SWCLK</text>
<text x="110" y="188.9">SWD</text>
<text x="60.7" y="215.6">VCC_3V3</text>
<text x="241.7" y="221.3">GPS_TX</text>
<text x="246.3" y="216.2">5V</text>
<text x="241.4" y="223.8">GPS_RX</text>
<text x="89.9" y="233.4">D2</text>
<text x="88.4" y="238.4">CMD</text>
<text x="89.9" y="235.9">D3</text>
<text x="88.8" y="243.5">CLK</text>
<text x="89.9" y="248.6">D0</text>
<text x="89.9" y="251.1">D1</text>
</g>
<g font-size="1.8" fill="#ffb45b">
<text x="73.3" y="25.4" transform="rotate(-90 73.3 25.4)">C106</text>
<text x="75.8" y="25.9" transform="rotate(-90 75.8 25.9)">100nF</text>
<text x="84.7" y="25.4" transform="rotate(-90 84.7 25.4)">C105</text>
<text x="87.2" y="25.9" transform="rotate(-90 87.2 25.9)">100nF</text>
<text x="150.1" y="25.9" transform="rotate(-90 150.1 25.9)">100nF</text>
<text x="152.6" y="25.4" transform="rotate(-90 152.6 25.4)">C107</text>
<text x="160.9" y="25.9" transform="rotate(-90 160.9 25.9)">100nF</text>
<text x="163.4" y="25.4" transform="rotate(-90 163.4 25.4)">C108</text>
<text x="171.7" y="25.9" transform="rotate(-90 171.7 25.9)">100nF</text>
<text x="174.2" y="25.4" transform="rotate(-90 174.2 25.4)">C109</text>
<text x="182.5" y="25.9" transform="rotate(-90 182.5 25.9)">100nF</text>
<text x="185" y="25.4" transform="rotate(-90 185 25.4)">C110</text>
<text x="193.3" y="25.9" transform="rotate(-90 193.3 25.9)">100nF</text>
<text x="195.8" y="25.4" transform="rotate(-90 195.8 25.4)">C111</text>
<text x="204.1" y="25.9" transform="rotate(-90 204.1 25.9)">100nF</text>
<text x="206.6" y="25.4" transform="rotate(-90 206.6 25.4)">C112</text>
<text x="215.5" y="25.9" transform="rotate(-90 215.5 25.9)">100nF</text>
<text x="218" y="25.4" transform="rotate(-90 218 25.4)">C113</text>
<text x="327.6" y="28.2">U103</text>
<text x="77.3" y="32.6">GND</text>
<text x="208.1" y="32">GND</text>
<text x="323.2" y="30.7">ICM-42688-P</text>
<text x="90.4" y="39.4" transform="rotate(-90 90.4 39.4)">C104</text>
<text x="92.9" y="38.7" transform="rotate(-90 92.9 38.7)">1uF</text>
<text x="155.8" y="38" transform="rotate(-90 155.8 38)">1uF</text>
<text x="158.3" y="38.7" transform="rotate(-90 158.3 38.7)">C114</text>
<text x="284.8" y="39">GND</text>
<text x="94.5" y="45.9">GND</text>
<text x="148.5" y="45.3">GND</text>
<text x="375.3" y="45.3">GND</text>
<text x="289.2" y="59.6" transform="rotate(-90 289.2 59.6)">10nF</text>
<text x="291.7" y="59.7" transform="rotate(-90 291.7 59.7)">C125</text>
<text x="380" y="57" transform="rotate(-90 380 57)">100nF</text>
<text x="382.5" y="56.5" transform="rotate(-90 382.5 56.5)">C123</text>
<text x="392.7" y="56.7" transform="rotate(-90 392.7 56.7)">2.2uF</text>
<text x="395.2" y="56.5" transform="rotate(-90 395.2 56.5)">C124</text>
<text x="379" y="65.6">GND</text>
<text x="281.8" y="66.3">GND</text>
<text x="228.2" y="86.4" transform="rotate(-90 228.2 86.4)">DNF</text>
<text x="230.7" y="87" transform="rotate(-90 230.7 87)">R102</text>
<text x="256.8" y="86.2" transform="rotate(-90 256.8 86.2)">100nF</text>
<text x="259.3" y="85.7" transform="rotate(-90 259.3 85.7)">C103</text>
<text x="44.4" y="92.3">C102</text>
<text x="44.6" y="94.8">15pF</text>
<text x="55.8" y="94.2">12MHz</text>
<text x="56.6" y="91.7">Y101</text>
<text x="249.4" y="92.3">GND</text>
<text x="256.5" y="106.9">U102</text>
<text x="34.8" y="108.8">GND</text>
<text x="44.4" y="111.4">C101</text>
<text x="44.6" y="108.8">15pF</text>
<text x="69.2" y="110.7">R101</text>
<text x="70.5" y="108.2">1k</text>
<text x="256.5" y="109.4">W25Q128JVP</text>
<text x="243.1" y="125.3">GND</text>
<text x="309.1" y="131.7">MIC5219-3.3YM5</text>
<text x="314.9" y="129.1">U104</text>
<text x="124.7" y="146.9">U101</text>
<text x="124.7" y="149.5">RP2040</text>
<text x="286" y="145.3" transform="rotate(-90 286 145.3)">100nF</text>
<text x="288.5" y="144.8" transform="rotate(-90 288.5 144.8)">C115</text>
<text x="296.1" y="144.1" transform="rotate(-90 296.1 144.1)">1uF</text>
<text x="298.7" y="144.8" transform="rotate(-90 298.7 144.8)">C116</text>
<text x="339.3" y="147.8" transform="rotate(-90 339.3 147.8)">100nF</text>
<text x="341.9" y="147.3" transform="rotate(-90 341.9 147.3)">C117</text>
<text x="349.5" y="146.6" transform="rotate(-90 349.5 146.6)">1uF</text>
<text x="350.5" y="149.5">GND</text>
<text x="352" y="147.3" transform="rotate(-90 352 147.3)">C118</text>
<text x="120.5" y="152">GND</text>
<text x="221.3" y="153.3">AMS1117-5.0</text>
<text x="225.4" y="150.7">U106</text>
<text x="278.6" y="151.4">GND</text>
<text x="309.1" y="160.2">MIC5219-3.3YM5</text>
<text x="314.9" y="157.7">U105</text>
<text x="208.5" y="164.5" transform="rotate(-90 208.5 164.5)">C128</text>
<text x="211" y="164.5" transform="rotate(-90 211 164.5)">100nF</text>
<text x="218.7" y="164.5" transform="rotate(-90 218.7 164.5)">C129</text>
<text x="221.2" y="164.5" transform="rotate(-90 221.2 164.5)">1uF</text>
<text x="244.7" y="164.5" transform="rotate(-90 244.7 164.5)">C132</text>
<text x="247.2" y="164.5" transform="rotate(-90 247.2 164.5)">100nF</text>
<text x="254.9" y="164.5" transform="rotate(-90 254.9 164.5)">C133</text>
<text x="257.4" y="164.5" transform="rotate(-90 257.4 164.5)">1uF</text>
<text x="286" y="173.8" transform="rotate(-90 286 173.8)">100nF</text>
<text x="288.5" y="173.4" transform="rotate(-90 288.5 173.4)">C119</text>
<text x="296.1" y="172.6" transform="rotate(-90 296.1 172.6)">1uF</text>
<text x="298.7" y="173.4" transform="rotate(-90 298.7 173.4)">C120</text>
<text x="184.2" y="175.5">GND</text>
<text x="225.9" y="174.9">GND</text>
<text x="278.6" y="179.9">GND</text>
<text x="339.3" y="176.4" transform="rotate(-90 339.3 176.4)">100nF</text>
<text x="341.9" y="175.9" transform="rotate(-90 341.9 175.9)">C121</text>
<text x="349.5" y="175.2" transform="rotate(-90 349.5 175.2)">1uF</text>
<text x="350.5" y="178">GND</text>
<text x="352" y="175.9" transform="rotate(-90 352 175.9)">C122</text>
<text x="101.6" y="184.3">TP101</text>
<text x="118.1" y="184.3">TP102</text>
<text x="168.5" y="183.1">XT30PW-M</text>
<text x="172.6" y="180.6">CN101</text>
<text x="193" y="180.6">GND</text>
<text x="101.6" y="186.8">SWCLK</text>
<text x="118.1" y="186.8">SWD</text>
<text x="184.2" y="188.2">GND</text>
<text x="340.4" y="210.4">H101</text>
<text x="340.4" y="213">MountingHole</text>
<text x="242.9" y="218.7">GND</text>
<text x="261.6" y="218.7">U107</text>
<text x="261.6" y="221.2">S4B-XH-SM4-TB-</text>
<text x="340.4" y="216.8">H102</text>
<text x="340.4" y="219.3">MountingHole</text>
<text x="75.8" y="224" transform="rotate(-90 75.8 224)">100nF</text>
<text x="78.3" y="223.5" transform="rotate(-90 78.3 223.5)">C126</text>
<text x="86" y="222.8" transform="rotate(-90 86 222.8)">1uF</text>
<text x="88.5" y="223.5" transform="rotate(-90 88.5 223.5)">C127</text>
<text x="101.8" y="224.1" transform="rotate(-90 101.8 224.1)">10k</text>
<text x="103.7" y="224.2" transform="rotate(-90 103.7 224.2)">R107</text>
<text x="107.5" y="224.1" transform="rotate(-90 107.5 224.1)">10k</text>
<text x="109.4" y="224.2" transform="rotate(-90 109.4 224.2)">R108</text>
<text x="113.3" y="224.1" transform="rotate(-90 113.3 224.1)">10k</text>
<text x="115.2" y="224.2" transform="rotate(-90 115.2 224.2)">R109</text>
<text x="119" y="224.1" transform="rotate(-90 119 224.1)">10k</text>
<text x="120.9" y="224.2" transform="rotate(-90 120.9 224.2)">R106</text>
<text x="124.7" y="224.1" transform="rotate(-90 124.7 224.1)">10k</text>
<text x="126.6" y="224.2" transform="rotate(-90 126.6 224.2)">R105</text>
<text x="130.4" y="224.1" transform="rotate(-90 130.4 224.1)">10k</text>
<text x="132.3" y="224.2" transform="rotate(-90 132.3 224.2)">R104</text>
<text x="340.4" y="222.5">H103</text>
<text x="340.4" y="225">MountingHole</text>
<text x="340.4" y="228.8">H104</text>
<text x="340.4" y="231.4">MountingHole</text>
<text x="174.6" y="242.2">Card101</text>
<text x="174.6" y="244.7">TF PUSH</text>
<text x="68.4" y="263.1">GND</text>
</g>
<g font-size="1.8" fill="#af92fb">
<text x="299" y="35.2">AP_SDO/AP_AD0</text>
<text x="337.5" y="35.2">AP_SDA/AP_SDIO/AP_SDI</text>
<text x="299" y="37.7">RESV</text>
<text x="299" y="40.2">RESV</text>
<text x="345" y="37.7">AP_SCL/AP_SCLK</text>
<text x="355.4" y="40.2">AP_CS</text>
<text x="299" y="42.8">INT1/INT</text>
<text x="299" y="45.3">VDDIO</text>
<text x="299" y="47.9">GND</text>
<text x="343" y="47.9">INT2/FSYNC/CLKIN</text>
<text x="356.5" y="42.8">RESV</text>
<text x="356.5" y="45.3">RESV</text>
<text x="103.1" y="53.2" transform="rotate(-90 103.1 53.2)">DVDD</text>
<text x="105.6" y="53.2" transform="rotate(-90 105.6 53.2)">DVDD</text>
<text x="119.6" y="53.9" transform="rotate(-90 119.6 53.9)">IOVDD</text>
<text x="122.1" y="53.9" transform="rotate(-90 122.1 53.9)">IOVDD</text>
<text x="124.7" y="53.9" transform="rotate(-90 124.7 53.9)">IOVDD</text>
<text x="127.2" y="53.9" transform="rotate(-90 127.2 53.9)">IOVDD</text>
<text x="129.8" y="53.9" transform="rotate(-90 129.8 53.9)">IOVDD</text>
<text x="132.3" y="53.9" transform="rotate(-90 132.3 53.9)">IOVDD</text>
<text x="143.7" y="53.6">USB_DP</text>
<text x="299" y="50.4">RESV</text>
<text x="357.6" y="50.4">VDD</text>
<text x="110.7" y="58.8" transform="rotate(-90 110.7 58.8)">VREG_VOUT</text>
<text x="114.5" y="56" transform="rotate(-90 114.5 56)">VREG_IN</text>
<text x="136.1" y="56.7" transform="rotate(-90 136.1 56.7)">USB_VDD</text>
<text x="139.9" y="57.6" transform="rotate(-90 139.9 57.6)">ADC_AVDD</text>
<text x="143.6" y="56.1">USB_DM</text>
<text x="93.9" y="65">QSPI_SS</text>
<text x="145.4" y="63.7">GPIO0</text>
<text x="93.9" y="68.8">QSPI_SD0</text>
<text x="93.9" y="71.3">QSPI_SD1</text>
<text x="145.4" y="66.3">GPIO1</text>
<text x="145.4" y="68.8">GPIO2</text>
<text x="145.4" y="71.3">GPIO3</text>
<text x="93.9" y="73.9">QSPI_SD2</text>
<text x="93.9" y="76.4">QSPI_SD3</text>
<text x="145.4" y="73.9">GPIO4</text>
<text x="145.4" y="76.4">GPIO5</text>
<text x="93.9" y="80.2">QSPI_SCLK</text>
<text x="145.4" y="79">GPIO6</text>
<text x="145.4" y="81.5">GPIO7</text>
<text x="144.2" y="89.1">GPIO10</text>
<text x="145.4" y="84">GPIO8</text>
<text x="145.4" y="86.6">GPIO9</text>
<text x="144.2" y="91.7">GPIO11</text>
<text x="144.2" y="94.2">GPIO12</text>
<text x="93.9" y="99.3">XIN</text>
<text x="144.2" y="96.7">GPIO13</text>
<text x="144.2" y="99.3">GPIO14</text>
<text x="144.2" y="101.8">GPIO15</text>
<text x="238" y="100.6">~{CS}</text>
<text x="246" y="101.5" transform="rotate(-90 246 101.5)">VCC</text>
<text x="93.9" y="104.4">XOUT</text>
<text x="144.2" y="104.4">GPIO16</text>
<text x="144.2" y="106.9">GPIO17</text>
<text x="238" y="103.1">CLK</text>
<text x="238" y="105.6">DI/IO_{0}</text>
<text x="144.2" y="109.4">GPIO18</text>
<text x="144.2" y="112">GPIO19</text>
<text x="238" y="108.2">DO/IO_{1}</text>
<text x="238" y="110.7">~{WP}/IO_{2}</text>
<text x="238" y="113.3">~{HOLD}/~{RESET}/IO_{3}</text>
<text x="93.9" y="117.1">RUN</text>
<text x="144.2" y="114.5">GPIO20</text>
<text x="144.2" y="117.1">GPIO21</text>
<text x="144.2" y="119.6">GPIO22</text>
<text x="244.9" y="119.5" transform="rotate(-90 244.9 119.5)">4</text>
<text x="246" y="117" transform="rotate(-90 246 117)">GND</text>
<text x="248.5" y="117" transform="rotate(-90 248.5 117)">EP</text>
<text x="144.2" y="122.1">GPIO23</text>
<text x="144.2" y="124.7">GPIO24</text>
<text x="93.9" y="128.5">SWCLK</text>
<text x="93.9" y="131">SWD</text>
<text x="144.2" y="127.2">GPIO25</text>
<text x="138.4" y="132.3">GPIO26_ADC0</text>
<text x="138.4" y="134.8">GPIO27_ADC1</text>
<text x="138.4" y="137.4">GPIO28_ADC2</text>
<text x="110.7" y="143.6" transform="rotate(-90 110.7 143.6)">TESTEN</text>
<text x="123.4" y="143.6" transform="rotate(-90 123.4 143.6)">GND</text>
<text x="138.4" y="139.9">GPIO29_ADC3</text>
<text x="311.7" y="139.3">IN</text>
<text x="319.5" y="141.8">OUT</text>
<text x="311.7" y="144.4">GND</text>
<text x="311.7" y="149.5">EN</text>
<text x="319.5" y="146.9">BYP</text>
<text x="223.4" y="157.1">VI</text>
<text x="228.8" y="160.8" transform="rotate(-90 228.8 160.8)">GND</text>
<text x="229.9" y="157.1">VO</text>
<text x="311.7" y="167.9">IN</text>
<text x="311.7" y="172.9">GND</text>
<text x="319.5" y="170.4">OUT</text>
<text x="181.8" y="179.1" transform="rotate(-90 181.8 179.1)">4</text>
<text x="311.7" y="178">EN</text>
<text x="319.5" y="175.5">BYP</text>
<text x="181.8" y="184.3" transform="rotate(-90 181.8 184.3)">3</text>
<text x="185" y="183.1">+</text>
<text x="258.7" y="214.6" transform="rotate(-90 258.7 214.6)">6</text>
<text x="250.8" y="217.6">2</text>
<text x="253.2" y="216.1">1</text>
<text x="253.2" y="218.7">2</text>
<text x="253.2" y="221.2">3</text>
<text x="253.2" y="223.7">4</text>
<text x="258.7" y="224.9" transform="rotate(-90 258.7 224.9)">5</text>
<text x="154.2" y="233.3">DAT2</text>
<text x="167.2" y="233" transform="rotate(-90 167.2 233)">13</text>
<text x="172.3" y="233" transform="rotate(-90 172.3 233)">12</text>
<text x="154.2" y="235.8">CD/DAT3</text>
<text x="154.2" y="238.4">CMD</text>
<text x="154.2" y="240.9">VDD</text>
<text x="154.2" y="243.4">CLX</text>
<text x="154.2" y="246">VSS</text>
<text x="154.2" y="248.5">DAT0</text>
<text x="154.2" y="251.1">DAT1</text>
<text x="154.2" y="253.6">CD</text>
<text x="167.2" y="254.8" transform="rotate(-90 167.2 254.8)">10</text>
<text x="172.3" y="254.8" transform="rotate(-90 172.3 254.8)">11</text>
</g>
<g font-size="1.1" fill="#a2a2a2">
<text x="56.3" y="100.7">4</text>
<text x="58.8" y="99.6" transform="rotate(-90 58.8 99.6)">3</text>
<text x="60.8" y="100.7">2</text>
<text x="58.8" y="103.4" transform="rotate(-90 58.8 103.4)">1</text>
</g>
</svg>
